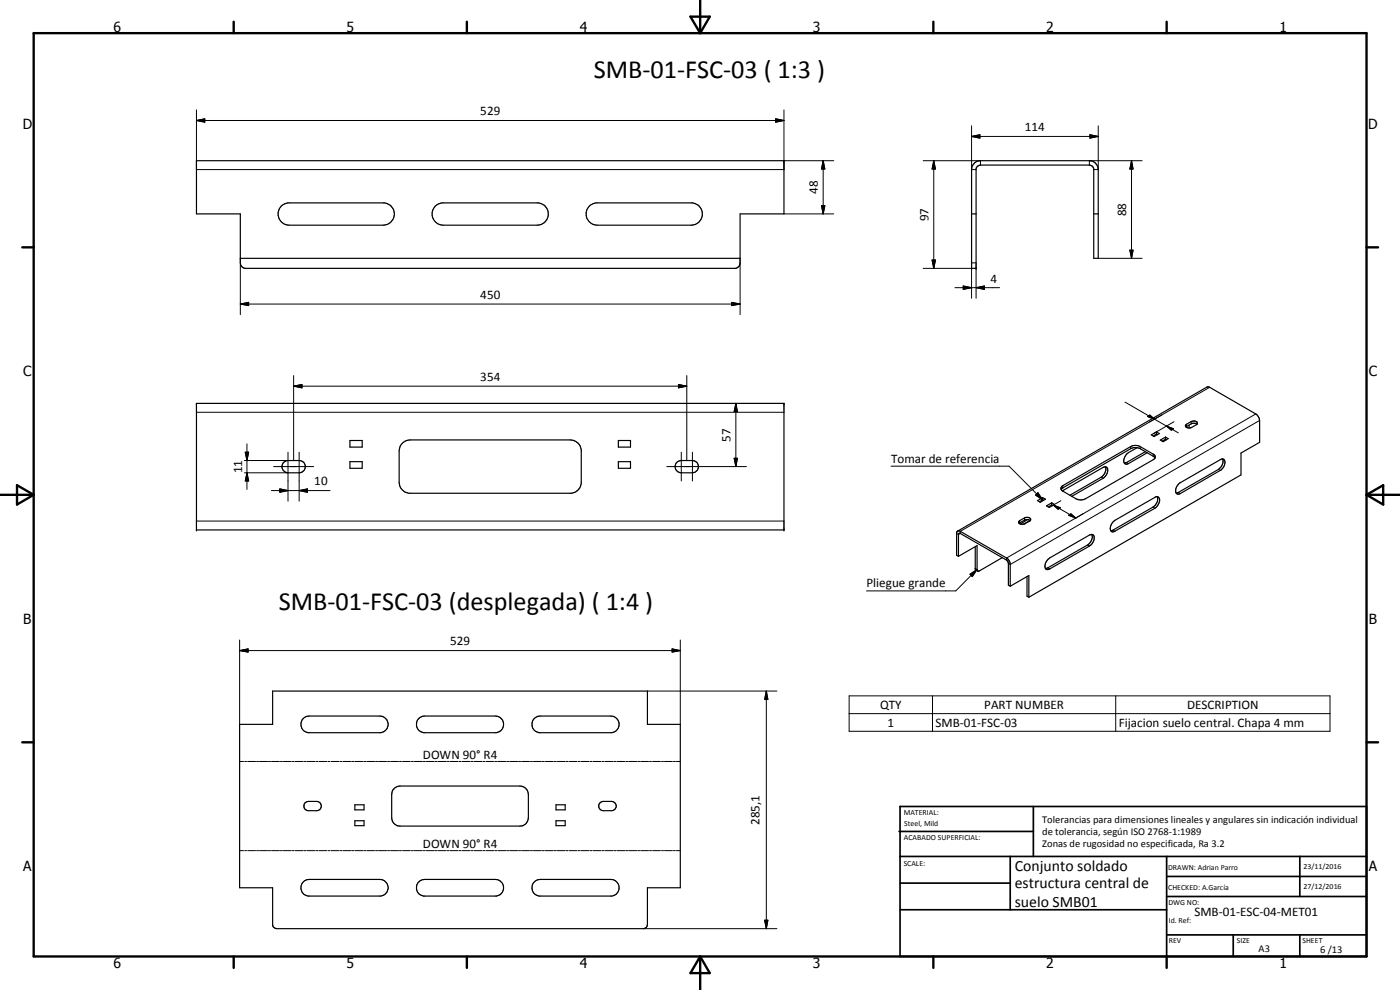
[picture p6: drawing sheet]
<svg xmlns="http://www.w3.org/2000/svg" width="420mm" height="297mm" viewBox="0 0 420 297" stroke-linecap="round" stroke-linejoin="round" font-family="sans-serif">
<g fill="none" stroke="#000" stroke-width=".35">
<path d="M59 48.2h176.3v16h-13.2v14.7a1.7 1.7 0 0 1-1.3 1.6h-147.3a1.7 1.7 0 0 1-1.4-1.6v-14.7h-13.1zM292.5 48.9l1-.6 .7-.1h32.7a2.73 2.73 0 0 1 2.7 2.7v26.6h-1.4v-26.9l-.3-.7-1-.4h-32.7l-.9 .4-.4 .7v29.9h-1.3v-29.6l.1-.8zM72.1 77.5h150M84.4 61.8l1.1-.7 .8-.2h29.1a3.4 3.4 0 0 1 2.9 3.5 3.4 3.4 0 0 1-3.3 3.2h-28.2a3.4 3.4 0 0 1-3.1-2.1 3.4 3.4 0 0 1 .7-3.7zM130.6 61.8l1.1-.7 .9-.2h29.1a3.4 3.4 0 0 1 2.9 3.5 3.4 3.4 0 0 1-3.4 3.2h-28.2a3.4 3.4 0 0 1-3.1-2.1 3.4 3.4 0 0 1 .7-3.7zM176.9 61.8l1.1-.7 .8-.2h29.1a3.4 3.4 0 0 1 2.9 3.5 3.4 3.4 0 0 1-3.3 3.2h-28.3a3.4 3.4 0 0 1-3-2.1 3.4 3.4 0 0 1 .7-3.7zM291.6 64.2h1.3M328.2 64.2h1.4M59 121h176.3v38h-176.3zM85 138.8l1.4-.6h3.4a1.84 1.84 0 0 1 1.8 1.8 1.84 1.84 0 0 1-1.8 1.9h-3.4a1.88 1.88 0 0 1-1.6-1.1 1.88 1.88 0 0 1 .2-2zM105 132.2h3.7v2h-3.7zM105 138.5h3.7v2h-3.7z"/>
<path d="M120.8 133l1-.8 1.3-.2h48a3.4 3.4 0 0 1 3.3 2.9v10.2a3.5 3.5 0 0 1-2.8 2.9h-48.9a3.4 3.4 0 0 1-2.9-3.3v-9.4l.4-1.7zM185.6 132.2h3.6v2h-3.6zM185.6 138.5h3.6v2h-3.6zM203 138.8l1.1-.6h3.7a1.84 1.84 0 0 1 1.8 1.8 1.84 1.84 0 0 1-1.8 1.9h-3.3a1.87 1.87 0 0 1-1.7-1.1 1.87 1.87 0 0 1 .2-2zM341.3 134.3l-2.6 1.5a2.81 2.81 0 0 0-1.2 3.2l.5 .3 .7-.2 5.6-3.3M341.3 134.3l.9 .3 3.9 2.3 .5 .5M341.3 134.3h-1.1l-.9 .3-20.8 12.3M343.7 135.5l-5.6 3.3-.7 .1M345.5 130.5l1.6-.9 .8 .5-1.5 .9zM346.7 137.4l-.6 .5-20.9 12-1 .1-1.3-.4-3.9-2.2-.5-.5M346.7 137.4v-.6l-.3-.4-4.2-2.4a3.1 3.1 0 0 0-2.9 0l-20.3 11.7-.5 .6v.6M347.1 129.6v.6"/>
<path d="M347.1 130.2l.3 .2M347.1 130.2l-1 .6M348.2 132l1.6-.9 .8 .5-1.5 .9zM349.8 131.1v.7M349.8 131.8l.2 .2M349.8 131.8l-1 .6M350 131.9l-1 .6M356.9 127.5v.9M359.2 127.3a3.9 3.9 0 0 1-2.7 1.1l-.6-.3M359.2 127.3l.2-.3a1.19 1.19 0 0 0-1.9-.5l-1.6 .9-.1 .3 .1 .4M359.2 127.3l-.5-.3a2.98 2.98 0 0 0-2.6 1l-.2 .1M366.8 137.7a2.73 2.73 0 0 1-1.1 3.1l-12.7 7.2"/>
<path d="M287.4 159.3l74.8-43.2 .8 .1 13.9 8 .5 .5 .6 1.5v6.5l-5.6 3.2v6.6l-63.6 36.7M306.2 157.2l-.5-.4 .3-.6a3.4 3.4 0 0 1 2.6-1l.7 .5v.4l-2.1 1.2M306.2 157.2l1 .1M308.4 155.9l-2.2 1.3M309.1 156.1l-1.9 1.2M309.1 156.2l-.5-.3-1 .1-1.8 1M311.4 150.2l1.5-.9 .9 .5-1.6 .9zM312.9 149.3v.7M312.9 150l.3 .1M312.9 150l-1 .5M314.1 151.8l1.5-.9 .8 .4-1.5 1zM315.6 150.9v.6"/>
<path d="M315.6 151.5l.3 .2M315.6 151.5l-1 .6M318.8 147.3l12.2-7a.83 .83 0 0 1 .9-.2 .83 .83 0 0 1 .5 .7 3 3 0 0 1-1.4 2.7l-9.4 5.4M331.7 140a2.84 2.84 0 0 1-1.2 3.2l-9.4 5.4M334.1 156.5l13-7.5a1.15 1.15 0 0 1 .9 .8 1.15 1.15 0 0 1-.2 1.2l-1.2 1.5-12 6.9a.84 .84 0 0 1-1 .1 .84 .84 0 0 1-.4-.9l.3-1.2zM347.2 149a2.66 2.66 0 0 1-1.2 3.1l-12.6 7.2M353.7 145.2l12.5-7.3 .7-.2a1.4 1.4 0 0 1 .4 2.3l-.8 1-12.3 7.1a.86 .86 0 0 1-1.4-.6l.1-.9zM287.6 166.9l5.6-3.2v7.2l.2 .4M287.6 166.9l-.5-.3v-6.7a.65 .65 0 0 1 .4-.6 .65 .65 0 0 1 .7 .1l14.4 8.5 .6 1.3v6.7M287.6 166.9v-6.5l.3-.4 14.4 8.3 .3 .7v6.6l.6 .3M292.7 164v6.7l.7 .6M300.8 167.3l-6.8 4h-.6"/>
<path d="M303.2 175.9l5.6-3.2v6.5M308.2 173v5.9l.6 .3M314.5 167.8l12.5-7.3 .7-.1a1.4 1.4 0 0 1 .4 2.2l-1.1 1.2-12.5 7.1a1 1 0 0 1-.9-.5 1 1 0 0 1 .1-1.1zM327.6 160.4a2.84 2.84 0 0 1-1.2 3.1l-12.6 7.1M81.8 207.3h112.5v10h9.9v49.1h-9.9v11l-.3 .9-.9 .3-110.5-.1-.6-.4-.2-.5v-11.2h-9.9v-49.1h9.9zM90.8 215.8l1.3-.9 .7-.1h21.2a2.51 2.51 0 0 1 2.5 2.4 2.51 2.51 0 0 1-2.2 2.6h-21.9a2.57 2.57 0 0 1-1.6-4zM125.5 215.8l1.2-.9 .8-.1h21.1a2.51 2.51 0 0 1 2.5 2.4 2.51 2.51 0 0 1-2.1 2.6h-21.9a2.53 2.53 0 0 1-1.6-4zM160.2 215.8l1.2-.9 .7-.1h21.2a2.51 2.51 0 0 1 2.5 2.4 2.51 2.51 0 0 1-2.1 2.6h-22a2.53 2.53 0 0 1-1.5-4zM117.9 237l.8-.7 1.3-.5h36a2.59 2.59 0 0 1 2.6 2.6v7a2.52 2.52 0 0 1-2.6 2.5h-36a2.51 2.51 0 0 1-2.5-2.5v-7zM91.5 240.9l1-.4h2.6a1.4 1.4 0 0 1 1.3 1.4 1.4 1.4 0 0 1-1.3 1.3h-2.6a1.4 1.4 0 0 1-1.2-.8 1.4 1.4 0 0 1 .2-1.5zM106.5 241.5h2.8v1.5h-2.8zM106.5 246.3h2.8v1.4h-2.8z"/>
<path d="M166.9 246.3h2.7v1.4h-2.7zM166.9 241.5h2.7v1.5h-2.7zM180 240.9l1-.4h2.5a1.4 1.4 0 0 1 1.4 1.4 1.4 1.4 0 0 1-1.4 1.3h-2.5a1.4 1.4 0 0 1-1.2-.8 1.4 1.4 0 0 1 .2-1.5zM90.8 264.8l1.3-.9h.7h21.2a2.51 2.51 0 0 1 2.5 2.3 2.51 2.51 0 0 1-2.2 2.7h-21.9a2.57 2.57 0 0 1-1.6-4.1zM125.5 264.8l1.2-.9h.8h21.1a2.51 2.51 0 0 1 2.5 2.3 2.51 2.51 0 0 1-2.1 2.7h-21.9a2.53 2.53 0 0 1-1.6-4.1zM160.4 264.5l1-.6h.7h21.2a2.51 2.51 0 0 1 2.5 2.3 2.51 2.51 0 0 1-2.1 2.7h-22a2.53 2.53 0 0 1-1.9-1.8 2.53 2.53 0 0 1 .6-2.6z"/>
</g>
<g fill="none" stroke="#000" stroke-width=".3">
<path d="M59 36.2l2.5-.6v1.1zM59 33v17.9h176.3v-17.9M59 36.2h176.3M232.8 35.6l2.5 .6-2.5 .5zM291.6 37.8v13.1h1.3M329.6 37.8v13.1h-1.4M235.3 48.2h14.9M247 48.2l.6 2.5h-1.1zM247 48.2v16M277.1 48.2h17.1v1.3M280.2 48.2l.5 2.5h-1zM280.2 48.2v32.3"/>
<path d="M291.6 40.9l2.5-.5v1zM291.6 40.9h38M327.1 40.4l2.5 .5-2.5 .5zM339.6 48.2l.5 2.5h-1zM339.6 48.2v29.3M342.8 48.2h-15.9v1.3M72.1 77.5v16.9M222.1 77.5v16.9M235.3 64.2h14.9M246.5 61.7h1.1l-.6 2.5zM279.7 78h1l-.5 2.5zM291.6 78.9h1.3"/>
<path d="M329.6 77.5h13.2M339.1 75.1h1l-.5 2.4zM72.1 91.2l2.5-.5v1zM72.1 91.2h150M219.6 90.7l2.5 .5-2.5 .5zM277.1 80.5h14.5v9M286.6 86.3h13.4M289.1 85.8l2.5 .5-2.5 .5zM292.9 86.3l2.5-.5v1zM292.9 80.5v9M88.1 115.9l2.5-.5v1zM88.1 115.9h118"/>
<path d="M88.1 112.7v25.5M203.6 115.4l2.5 .5-2.5 .5zM206.1 112.7v25.5M363 116.2l-74.8 43.2v.7l-.6 .3-.5-.3M59 123.7h176.3M73.4 138.2h12.9M73.6 135.7h1l-.5 2.5zM74.1 133.2v13.7M82.1 140h12M86.4 135.7v14.7M89.8 135.7v14.7M200.1 140h23.9"/>
<path d="M204.5 135.7v8.6M207.8 135.7v8.6M220.3 137.5h1l-.5 2.5zM220.8 121l.5 2.5h-1zM220.8 121v19M267.4 139.9h35.4l10.1 10.1M337.6 120.6l8.9 5.2M338.1 138.8l.6 .3M339.3 134v.6M342.2 134v.6M344.4 125l.7-.5 1.4 1.3zM346.1 136.3v.6"/>
<path d="M346.5 125.8l3.6 2M348.7 124.5l-3.7 2.1M350.1 127.8l2.1 .9-.7 .4zM350.1 127.8l3.5 2.1M352.3 126.5l-6 3.5M356.1 127.3v.7M357.5 126.5v.7M376.9 124.2l-74.8 43.2v.7M378 126.2l-74.8 43.2-.6-.4M59 156.3h176.3M73.4 141.9h12.9M74.1 141.9l.5 2.4h-1z"/>
<path d="M81.4 147.2h17.6M84 146.7l2.4 .5-2.4 .5zM89.8 147.2l2.5-.5v1zM306 156.2v.7M307.5 155.4v.7M311.5 147.8l1.4 2.2-2.1-1.5zM316.1 151.6l2.2 .8-.8 .4zM316.1 151.6l6.8 3.8M318.4 150.2l-2.7 1.6M319 145.7v.7M320.7 154.6l.7-.4 1.5 1.2zM330.5 143.2l.5 .3"/>
<path d="M334 159l.6 .4M346 152.1l.6 .4M353.6 147.7l.6 .4M365.7 140.8l.5 .3M291.1 172.3l2.1-1.4-1.4 2.1zM292.7 170.6l.5 .3M293.2 170.9l-6.4 6.4h-26.8M314.4 170.4l.6 .3M326.4 163.5l.6 .3M71.9 195.2l2.6-.5v1zM71.9 195.2h132.3M71.9 192v25.3"/>
<path d="M201.7 194.7l2.5 .5-2.5 .5zM204.2 192v25.3M194.3 207.3h38.9M230 207.3l.5 2.5h-1zM230 207.3v71.3M254.8 208.8h144.3v10.6h-144.3zM254.8 214.1h144.3M279.9 208.8v10.6M334.8 208.8v10.6M71.9 228.5h1.2M73.4 228.5h.6M74.3 228.5h2.4"/>
<path d="M77 228.5h.6M77.9 228.5h2.4M80.5 228.5h.7M81.5 228.5h2.4M84.1 228.5h.6M85 228.5h2.4M87.7 228.5h.6M88.6 228.5h2.4M91.3 228.5h.6M92.2 228.5h2.4M94.9 228.5h.6M95.7 228.5h2.4"/>
<path d="M98.5 228.5h.5M99.3 228.5h2.4M102 228.5h.6M102.9 228.5h2.4M105.6 228.5h.6M106.5 228.5h2.4M109.2 228.5h.6M110.1 228.5h2.3M112.7 228.5h.6M113.6 228.5h2.4M116.3 228.5h.6M117.2 228.5h2.4"/>
<path d="M119.9 228.5h.6M120.8 228.5h2.3M123.5 228.5h.6M124.4 228.5h2.3M127 228.5h.6M127.9 228.5h2.4M130.6 228.5h.6M131.5 228.5h2.4M134.2 228.5h.6M135.1 228.5h2.3M137.7 228.5h.6M138.6 228.5h2.4"/>
<path d="M141.3 228.5h.6M142.2 228.5h2.4M144.9 228.5h.6M145.8 228.5h2.4M148.5 228.5h.6M149.4 228.5h2.4M152 228.5h.6M152.9 228.5h2.5M155.6 228.5h.6M156.5 228.5h2.4M159.2 228.5h.6M160.1 228.5h2.4"/>
<path d="M162.8 228.5h.6M163.6 228.5h2.5M166.4 228.5h.6M167.2 228.5h2.4M169.9 228.5h.6M170.8 228.5h2.4M173.5 228.5h.6M174.4 228.5h2.4M177.1 228.5h.6M178 228.5h2.4M180.7 228.5h.6M181.6 228.5h2.3"/>
<path d="M184.2 228.5h.6M185.1 228.5h2.4M187.8 228.5h.6M188.7 228.5h2.4M191.4 228.5h.6M192.3 228.5h2.3M194.9 228.5h.6M195.9 228.5h2.3M198.5 228.5h.6M199.4 228.5h2.4M202.1 228.5h.6M203 228.5h1.2"/>
<path d="M71.9 255.2h1.2M73.4 255.2h.6M74.3 255.2h2.4M77 255.2h.6M77.9 255.2h2.4M80.5 255.2h.7M81.5 255.2h2.4M84.1 255.2h.6M85 255.2h2.4M87.7 255.2h.6M88.6 255.2h2.4M91.3 255.2h.6"/>
<path d="M92.2 255.2h2.4M94.9 255.2h.6M95.7 255.2h2.4M98.5 255.2h.5M99.3 255.2h2.4M102 255.2h.6M102.9 255.2h2.4M105.6 255.2h.6M106.5 255.2h2.4M109.2 255.2h.6M110.1 255.2h2.3M112.7 255.2h.6"/>
<path d="M113.6 255.2h2.4M116.3 255.2h.6M117.2 255.2h2.4M119.9 255.2h.6M120.8 255.2h2.3M123.5 255.2h.6M124.4 255.2h2.3M127 255.2h.6M127.9 255.2h2.4M130.6 255.2h.6M131.5 255.2h2.4M134.2 255.2h.6"/>
<path d="M135.1 255.2h2.3M137.7 255.2h.6M138.6 255.2h2.4M141.3 255.2h.6M142.2 255.2h2.4M144.9 255.2h.6M145.8 255.2h2.4M148.5 255.2h.6M149.4 255.2h2.4M152 255.2h.6M152.9 255.2h2.5M155.6 255.2h.6"/>
<path d="M156.5 255.2h2.4M159.2 255.2h.6M160.1 255.2h2.4M162.8 255.2h.6M163.6 255.2h2.5M166.4 255.2h.6M167.2 255.2h2.4M169.9 255.2h.6M170.8 255.2h2.4M173.5 255.2h.6M174.4 255.2h2.4M177.1 255.2h.6"/>
<path d="M178 255.2h2.4M180.7 255.2h.6M181.6 255.2h2.3M184.2 255.2h.6M185.1 255.2h2.4M187.8 255.2h.6M188.7 255.2h2.4M191.4 255.2h.6M192.3 255.2h2.3M194.9 255.2h.6M195.9 255.2h2.3M198.5 255.2h.6"/>
<path d="M199.4 255.2h2.4M202.1 255.2h.6M203 255.2h1.2M193.1 278.6h40.1M229.5 276.1h1l-.5 2.5z"/>
</g>
<g fill="#000">
<circle cx="291.6" cy="80.5" r=".18"/>
<circle cx="292.9" cy="80.5" r=".18"/>
<circle cx="59" cy="121" r=".18"/>
<circle cx="235.3" cy="121" r=".18"/>
<circle cx="59" cy="159" r=".18"/>
<circle cx="235.3" cy="159" r=".18"/>
</g>
<g fill="none" stroke="#000" stroke-width=".71">
<path d="M10.1 9.9h400v277.1h-400zM70.1 6.5v3.4M140.1 6.5v3.4M207.2 5h5.8l-2.9 4.9zM210.1 0v9.9M280.1 6.5v3.4M350.1 6.5v3.4M6.7 74.2h3.4M410.1 74.2h3.5M.1 148.5h10M5.1 145.6l5 2.9-5 2.9zM410.1 148.5h10"/>
<path d="M410.1 148.5l5-2.9v5.8zM6.7 222.7h3.4M410.1 222.7h3.5M70.1 287v3.4M140.1 287v3.4M210.1 287v10M210.1 287l2.9 5h-5.8zM280.1 287v3.4M350.1 287v3.4"/>
</g>
<g fill="none" stroke="#000" stroke-width=".51">
<path d="M269.8 249.5h40.3M270.1 242h140v45h-140zM270.1 257h140M303.2 257v16M310.1 242v15M350.1 257v30M390.1 257v12M270.1 265h33.1M270.1 273h80M350.1 269h60M350.1 263h60M350.1 280.5h60"/>
<path d="M370.1 280.5v6.5M390.1 280.5v6.5"/>
</g>
<g fill="#000">
<path d="M59 36.2l2.5-.6v1.1zM232.8 35.6l2.5 .6-2.5 .5zM247 48.2l.6 2.5h-1.1zM280.2 48.2l.5 2.5h-1zM291.6 40.9l2.5-.5v1zM327.1 40.4l2.5 .5-2.5 .5zM339.6 48.2l.5 2.5h-1zM246.5 61.7h1.1l-.6 2.5zM279.7 78h1l-.5 2.5zM339.1 75.1h1l-.5 2.4zM72.1 91.2l2.5-.5v1zM219.6 90.7l2.5 .5-2.5 .5z"/>
<path d="M289.1 85.8l2.5 .5-2.5 .5zM292.9 86.3l2.5-.5v1zM88.1 115.9l2.5-.5v1zM203.6 115.4l2.5 .5-2.5 .5zM73.6 135.7h1l-.5 2.5zM220.3 137.5h1l-.5 2.5zM220.8 121l.5 2.5h-1zM344.4 125l.7-.5 1.4 1.3zM350.1 127.8l2.1 .9-.7 .4zM74.1 141.9l.5 2.4h-1zM84 146.7l2.4 .5-2.4 .5zM89.8 147.2l2.5-.5v1z"/>
<path d="M311.5 147.8l1.4 2.2-2.1-1.5zM316.1 151.6l2.2 .8-.8 .4zM320.7 154.6l.7-.4 1.5 1.2zM291.1 172.3l2.1-1.4-1.4 2.1zM71.9 195.2l2.6-.5v1zM201.7 194.7l2.5 .5-2.5 .5zM230 207.3l.5 2.5h-1zM229.5 276.1h1l-.5 2.5z"/>
</g>
<g font-size="7.9">
<text x="178.2" y="23.5">SMB-01-FSC-03 ( 1:3 )</text>
<text x="83.6" y="182.9">SMB-01-FSC-03 (desplegada) ( 1:4 )</text>
</g>
<g font-size="4.7">
<text x="304.6" y="261.2">Conjunto soldado</text>
<text x="304.6" y="266.6">estructura central de</text>
<text x="304.6" y="272">suelo SMB01</text>
</g>
<g font-size="4.2">
<text x="34" y="9.6">6</text>
<text x="104" y="9.6">5</text>
<text x="174" y="9.6">4</text>
<text x="244" y="9.6">3</text>
<text x="314" y="9.6">2</text>
<text x="384" y="9.6">1</text>
<text x="6.8" y="38.7">D</text>
<text x="410.6" y="38.7">D</text>
<text x="7" y="112.9">C</text>
<text x="410.8" y="112.9">C</text>
<text x="7" y="187.1">B</text>
<text x="410.8" y="187.1">B</text>
<text x="7" y="261.4">A</text>
<text x="410.8" y="261.4">A</text>
<text x="34" y="290.4">6</text>
<text x="104" y="290.4">5</text>
<text x="174" y="290.4">4</text>
<text x="244" y="290.4">3</text>
<text x="314" y="290.4">2</text>
<text x="384" y="290.4">1</text>
</g>
<g font-size="3.9">
<text x="144.1" y="34.6">529</text>
<text x="307.6" y="39.4">114</text>
<text x="245.5" y="58.3" transform="rotate(-90 245.5 58.3)">48</text>
<text x="338" y="64.9" transform="rotate(-90 338 64.9)">88</text>
<text x="278.7" y="66.4" transform="rotate(-90 278.7 66.4)">97</text>
<text x="144.1" y="89.7">450</text>
<text x="297.3" y="84.8">4</text>
<text x="144.1" y="114.3">354</text>
<text x="219.3" y="132.5" transform="rotate(-90 219.3 132.5)">57</text>
<text x="72.6" y="142" transform="rotate(-90 72.6 142)">11</text>
<text x="267.4" y="138.9">Tomar de referencia</text>
<text x="94.3" y="145.7">10</text>
<text x="260" y="176.2">Pliegue grande</text>
<text x="135.1" y="193.6">529</text>
<text x="264.1" y="212.7">QTY</text>
<text x="295.4" y="212.7">PART NUMBER</text>
<text x="356.3" y="212.7">DESCRIPTION</text>
<text x="266.4" y="218">1</text>
<text x="280.8" y="218">SMB-01-FSC-03</text>
<text x="335.8" y="218.1">Fijacion suelo central. Chapa 4 mm</text>
<text x="126.9" y="227.7">DOWN 90° R4</text>
<text x="227.9" y="247.5" transform="rotate(-90 227.9 247.5)">285,1</text>
<text x="126.9" y="254.4">DOWN 90° R4</text>
<text x="358.5" y="275">SMB-01-ESC-04-MET01</text>
</g>
<g font-size="3.1">
<text x="312.7" y="246.8">Tolerancias para dimensiones lineales y angulares sin indicación individual</text>
<text x="312.7" y="250.4">de tolerancia, según ISO 2768-1:1989</text>
<text x="312.7" y="254">Zonas de rugosidad no especificada, Ra 3.2</text>
<text x="377.7" y="285.6">A3</text>
<text x="396.2" y="285.9">6 /13</text>
</g>
<g font-size="2.4">
<text x="271.2" y="244.4">MATERIAL:</text>
<text x="271.3" y="252">ACABADO SUPERFICIAL:</text>
<text x="271.4" y="247.9">Steel, Mild</text>
<text x="271.2" y="259.7">SCALE:</text>
<text x="350.6" y="261">DRAWN: Adrian Parro</text>
<text x="391.2" y="260.6">23/11/2016</text>
<text x="350.6" y="267.1">CHECKED: A.García</text>
<text x="391.2" y="266.7">27/12/2016</text>
<text x="350.6" y="271.4">DWG NO:</text>
<text x="350.8" y="276.9">Id. Ref:</text>
<text x="350.8" y="282.8">REV</text>
<text x="371.2" y="282.9">SIZE</text>
<text x="390.9" y="282.9">SHEET</text>
</g>
</svg>
